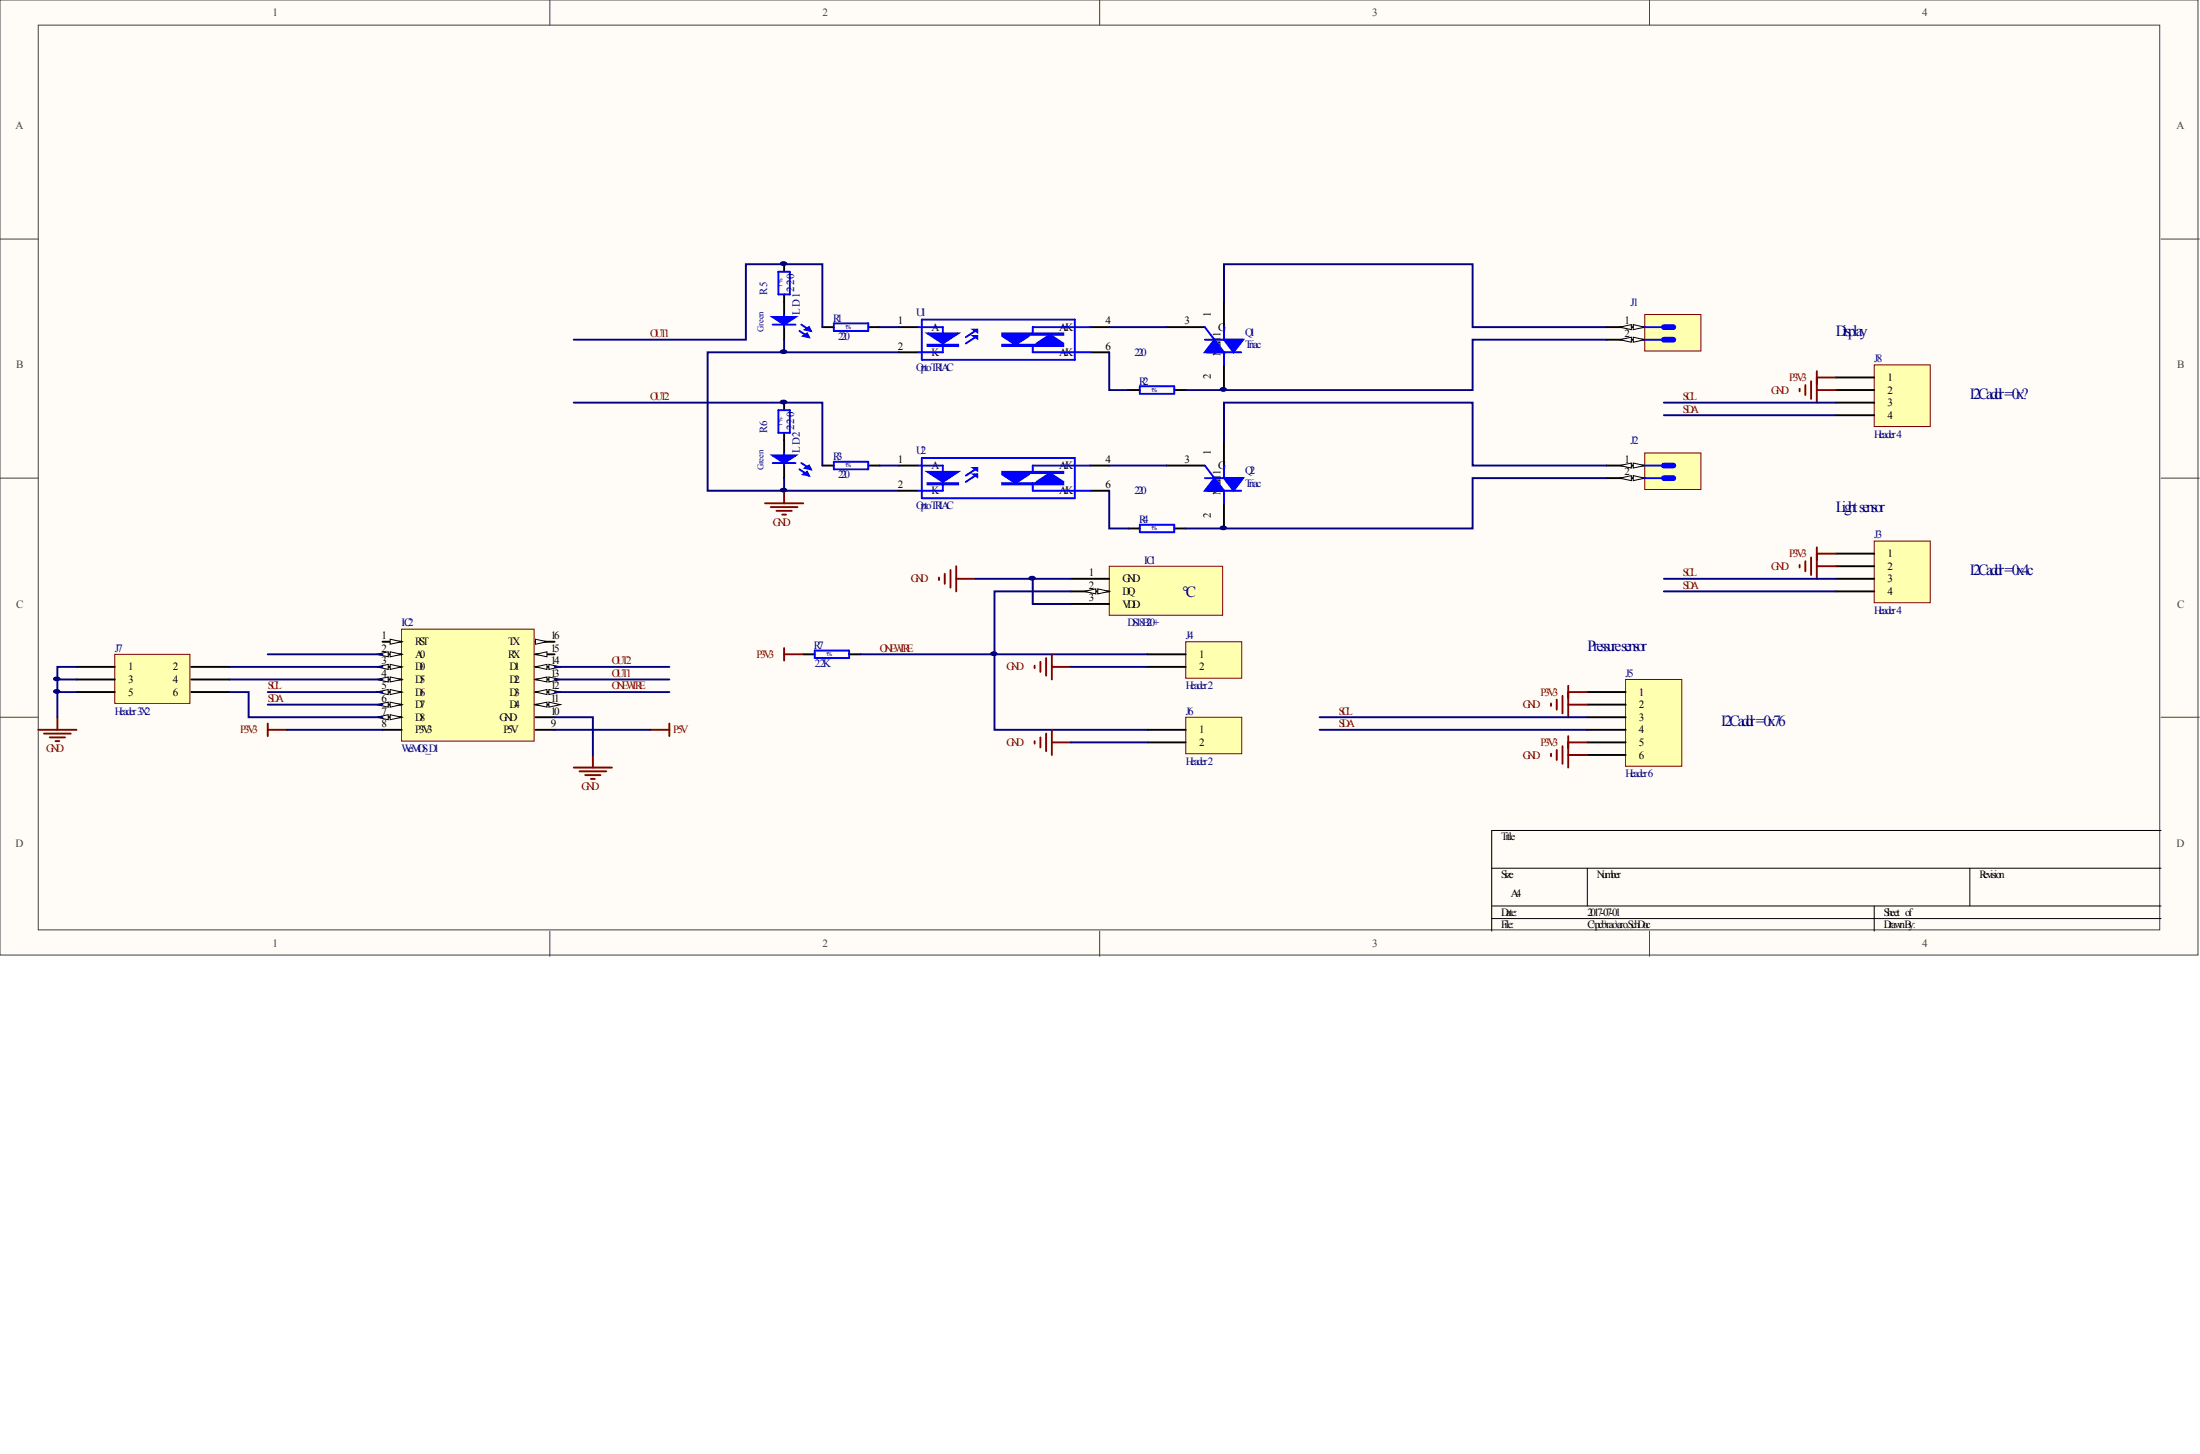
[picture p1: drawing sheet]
<svg xmlns="http://www.w3.org/2000/svg" width="292mm" height="193mm" viewBox="0 0 292 193" stroke-linecap="round" stroke-linejoin="round" font-family="sans-serif">
<g fill="#fffcf8" stroke="#404040" stroke-width=".13">
<path d="M0 0h291.8v126.8h-291.8z"/>
<path d="M5.1 3.3h281.7v120.1h-281.7z"/>
</g>
<path d="M73 0v3.3M146 0v3.3M219 0v3.3M0 31.7h5.1M286.9 31.7h5.1M0 63.5h5.1M286.9 63.5h5.1M0 95.2h5.1M286.9 95.2h5.1M73 123.6v3.3M146 123.6v3.3M219 123.6v3.3" fill="none" stroke="#404040" stroke-width=".13"/>
<path d="M198.1 115.2h88.8M210.8 115.2v5M261.5 115.2v5M286.9 110.2h-88.8v13.4M198.1 120.2h88.8M198.1 121.9h88.8M248.8 120.2v3.4" fill="none" stroke="#000" stroke-width=".13"/>
<path d="M109.2 43.4h1.5M115.3 43.4h1.5M119.3 43.4h2.6M119.3 46.8h2.6M144.7 43.4h2.6M144.7 46.8h2.6M149.8 51.8h1.5M154.9 43.4h5.1M155.9 51.8h1.5M162.5 40.1v3.3M162.5 48.4v3.4" fill="none" stroke="#000" stroke-width=".25"/>
<g fill="none" stroke="#00f" stroke-width=".25">
<path d="M110.7 42.9h4.6v1h-4.6zM121.9 43.4h3.3v3.4h-3.3M122.4 42.4h20.3v5.4h-20.3zM129.8 44.6l-1.6 1M129.8 43.8l-1.6 1M137.1 45.8v1h7.6M144.7 43.4h-7.6v1M151.3 51.3h4.6v1h-4.6zM160 43.4l1.2 1.7M160 45.1h5M160.2 46.8h4.6M162.5 43.4v1.7"/>
<path d="M162.5 46.8v1.6"/>
</g>
<g fill="#00f" stroke="#00f" stroke-width=".25">
<path d="M162.5 45.1h2.5l-1.2 1.7z"/>
<path d="M161.2 45.1l1.3 1.7h-2.5z"/>
<path d="M123.2 44.3h4l-2 1.3z"/>
<path d="M129.2 43.8h.6v.3z"/>
<path d="M129.2 44.6h.6v.3z"/>
<path d="M123.2 45.8h4v.1h-4z" fill-rule="evenodd"/>
<path d="M133.1 44.3h8.1v.1h-4.6v.2l-1.8 1.2-1.7-1.2z" fill-rule="evenodd"/>
<path d="M133.1 45.8h4.5v-.2l1.8-1.2 1.8 1.2v.3h-8.1z" fill-rule="evenodd"/>
</g>
<path d="M116.8 43.4h2.5M119.3 46.8h-25.3v18.3h25.3M162.5 40.1v-5h33v8.3h17.8" fill="none" stroke="#000080" stroke-width=".25"/>
<path d="M218.4 41.7h7.4v4.9h-7.4z" fill="#ffffb0" stroke="#800000" stroke-width=".13"/>
<path d="M213.3 43.4h5.1" fill="none" stroke="#000" stroke-width=".25"/>
<g fill="#fffcf8" stroke="#000" stroke-width=".13">
<path d="M216.8 43.1l1.6 .3-1.6 .4z"/>
<path d="M215.1 43.4l1.5-.3v.7z"/>
</g>
<path d="M213.3 45.1h5.1" fill="none" stroke="#000" stroke-width=".25"/>
<g fill="#fffcf8" stroke="#000" stroke-width=".13">
<path d="M216.8 44.8l1.6 .3-1.6 .3z"/>
<path d="M215.1 45.1l1.5-.3v.6z"/>
</g>
<path d="M218.4 43.4h2.5M218.4 45.1h2.5" fill="none" stroke="#00f" stroke-width=".25"/>
<path d="M220.9 43.4h1.3M220.9 45.1h1.3" fill="none" stroke="#00f" stroke-width=".76"/>
<path d="M218.4 60.1h7.4v4.9h-7.4z" fill="#ffffb0" stroke="#800000" stroke-width=".13"/>
<path d="M213.3 61.8h5.1" fill="none" stroke="#000" stroke-width=".25"/>
<g fill="#fffcf8" stroke="#000" stroke-width=".13">
<path d="M216.8 61.5l1.6 .3-1.6 .3z"/>
<path d="M215.1 61.8l1.5-.3v.6z"/>
</g>
<path d="M213.3 63.5h5.1" fill="none" stroke="#000" stroke-width=".25"/>
<g fill="#fffcf8" stroke="#000" stroke-width=".13">
<path d="M216.8 63.1l1.6 .4-1.6 .3z"/>
<path d="M215.1 63.5l1.5-.4v.7z"/>
</g>
<g fill="none" stroke="#00f" stroke-width=".25">
<path d="M103.3 36.1h1.6v3h-1.6zM102.6 43.1h3M103.3 54.4h1.6v3h-1.6zM104.1 41.7v1.7M106.1 43.9l1.3 .9M106.4 43.1l1.3 .8M102.6 61.5h3M104.1 60.1v1.7M106.1 62.3l1.3 .8M106.4 61.5l1.3 .8M110.7 61.3h4.6v1h-4.6zM121.9 61.8h3.3v3.3h-3.3"/>
<path d="M122.4 60.8h20.3v5.3h-20.3zM129.8 63l-1.6 1M129.8 62.1l-1.6 1M137.1 64.1v1h7.6M144.7 61.8h-7.6v1M151.3 69.6h4.6v1h-4.6zM160 63.5h5M160 61.8l1.2 1.7M160.2 65.1h4.6M162.5 61.8v1.7M162.5 65.1v1.7M218.4 61.8h2.5"/>
<path d="M218.4 63.5h2.5"/>
</g>
<path d="M220.9 61.8h1.3M220.9 63.5h1.3" fill="none" stroke="#00f" stroke-width=".76"/>
<path d="M76.2 53.4h33v8.4M104.1 45.1v1.7M109.2 43.4v-8.3h-10.2v10h-22.8M147.3 46.8v5h2.5M147.3 43.4h7.6M162.5 58.4v-5h33v8.4h17.8M213.3 45.1h-17.8v6.7h-38.1M104.1 63.5v1.6M116.8 61.8h2.5M147.3 65.1v5h2.5M147.3 61.8h7.6M213.3 63.5h-17.8v6.6h-38.1" fill="none" stroke="#000080" stroke-width=".25"/>
<g fill="none" stroke="#000" stroke-width=".25">
<path d="M104.1 35.1v1M104.1 39.1v2.6M104.1 43.4v1.7M104.1 53.4v1M104.1 57.4v2.7M162.5 58.4v3.4M104.1 61.8v1.7M109.2 61.8h1.5M115.3 61.8h1.5M119.3 61.8h2.6M119.3 65.1h2.6M144.7 61.8h2.6"/>
<path d="M144.7 65.1h2.6M149.8 70.1h1.5M154.9 61.8h5.1M155.9 70.1h1.5M162.5 66.8v3.3"/>
</g>
<g fill="#00f" stroke="#00f" stroke-width=".25">
<path d="M162.5 63.5h2.5l-1.2 1.6z"/>
<path d="M161.2 63.5l1.3 1.6h-2.5z"/>
<path d="M123.2 62.6h4l-2 1.4z"/>
<path d="M129.2 62.1h.6v.4z"/>
<path d="M129.2 63h.6v.3z"/>
<path d="M106.6 44.6l.6-.3 .2 .5z"/>
<path d="M106.9 43.8l.5-.4 .3 .5z"/>
<path d="M102.6 42.1h3l-1.5 1z"/>
<path d="M106.6 63l.6-.4 .2 .5z"/>
<path d="M106.9 62.1l.5-.3 .3 .5z"/>
<path d="M102.6 60.5h3l-1.5 1z"/>
<path d="M123.2 64.1h4v.2h-4z" fill-rule="evenodd"/>
<path d="M133.1 62.6h8.1v.2h-4.6v.2l-1.8 1.1-1.7-1.1z" fill-rule="evenodd"/>
<path d="M133.1 64.1h4.5v-.1l1.8-1.2 1.8 1.2v.3h-8.1z" fill-rule="evenodd"/>
</g>
<path d="M53.3 83.5h17.6v14.9h-17.6z" fill="#ffffb0" stroke="#800000" stroke-width=".13"/>
<path d="M50.8 85.2h2.5" fill="none" stroke="#000" stroke-width=".25"/>
<path d="M51.8 84.8l1.5 .4-1.5 .3z" fill="#fffcf8" stroke="#000" stroke-width=".13"/>
<path d="M50.8 86.8h2.5" fill="none" stroke="#000" stroke-width=".25"/>
<g fill="#fffcf8" stroke="#000" stroke-width=".13">
<path d="M51.8 86.5l1.5 .3-1.5 .4z"/>
<path d="M50 86.8l1.5-.3v.7z"/>
</g>
<path d="M50.8 88.5h2.5" fill="none" stroke="#000" stroke-width=".25"/>
<g fill="#fffcf8" stroke="#000" stroke-width=".13">
<path d="M51.8 88.2l1.5 .3-1.5 .3z"/>
<path d="M50 88.5l1.5-.3v.6z"/>
</g>
<path d="M50.8 90.2h2.5" fill="none" stroke="#000" stroke-width=".25"/>
<g fill="#fffcf8" stroke="#000" stroke-width=".13">
<path d="M51.8 89.8l1.5 .4-1.5 .3z"/>
<path d="M50 90.2l1.5-.4v.7z"/>
</g>
<path d="M50.8 91.8h2.5" fill="none" stroke="#000" stroke-width=".25"/>
<g fill="#fffcf8" stroke="#000" stroke-width=".13">
<path d="M51.8 91.5l1.5 .3-1.5 .4z"/>
<path d="M50 91.8l1.5-.3v.7z"/>
</g>
<path d="M50.8 93.5h2.5" fill="none" stroke="#000" stroke-width=".25"/>
<g fill="#fffcf8" stroke="#000" stroke-width=".13">
<path d="M51.8 93.2l1.5 .3-1.5 .4z"/>
<path d="M50 93.5l1.5-.3v.7z"/>
</g>
<path d="M50.8 95.2h2.5" fill="none" stroke="#000" stroke-width=".25"/>
<g fill="#fffcf8" stroke="#000" stroke-width=".13">
<path d="M51.8 94.9l1.5 .3-1.5 .3z"/>
<path d="M50 95.2l1.5-.3v.6z"/>
</g>
<path d="M50.8 96.9h2.5M71.1 96.9h2.5M71.1 95.2h2.5M71.1 93.5h2.5" fill="none" stroke="#000" stroke-width=".25"/>
<g fill="#fffcf8" stroke="#000" stroke-width=".13">
<path d="M71.1 93.5l1.5-.3v.7z"/>
<path d="M72.9 93.2l1.5 .3-1.5 .4z"/>
</g>
<path d="M71.1 91.8h2.5" fill="none" stroke="#000" stroke-width=".25"/>
<g fill="#fffcf8" stroke="#000" stroke-width=".13">
<path d="M71.1 91.8l1.5-.3v.7z"/>
<path d="M72.9 91.5l1.5 .3-1.5 .4z"/>
</g>
<path d="M71.1 90.2h2.5" fill="none" stroke="#000" stroke-width=".25"/>
<g fill="#fffcf8" stroke="#000" stroke-width=".13">
<path d="M71.1 90.2l1.5-.4v.7z"/>
<path d="M72.9 89.8l1.5 .4-1.5 .3z"/>
</g>
<path d="M71.1 88.5h2.5" fill="none" stroke="#000" stroke-width=".25"/>
<g fill="#fffcf8" stroke="#000" stroke-width=".13">
<path d="M71.1 88.5l1.5-.3v.6z"/>
<path d="M72.9 88.2l1.5 .3-1.5 .3z"/>
</g>
<path d="M71.1 86.8h2.5" fill="none" stroke="#000" stroke-width=".25"/>
<path d="M71.1 86.8l1.5-.3v.7z" fill="#fffcf8" stroke="#000" stroke-width=".13"/>
<path d="M71.1 85.2h2.5" fill="none" stroke="#000" stroke-width=".25"/>
<path d="M71.1 84.8l1.5 .4-1.5 .3z" fill="#fffcf8" stroke="#000" stroke-width=".13"/>
<g fill="none" stroke="#800000" stroke-width=".25">
<path d="M101.6 66.8h5M102.3 67.3h3.6M103.1 67.8h2M103.9 68.3h.5M104.1 65.1v1.7M35.5 96.9h2.6M35.5 96v1.7M86.3 96.9h2.6M88.9 96v1.7M76.2 101.9h5.1M76.9 102.4h3.6M77.7 102.9h2"/>
<path d="M78.5 103.4h.5M78.7 100.2v1.7"/>
</g>
<path d="M38.1 96.9h12.7M73.6 95.2h5.1v5M73.6 96.9h12.7" fill="none" stroke="#000080" stroke-width=".25"/>
<path d="M157.4 85.2h7.5v4.8h-7.5z" fill="#ffffb0" stroke="#800000" stroke-width=".13"/>
<path d="M152.4 86.8h5M152.4 88.5h5" fill="none" stroke="#000" stroke-width=".25"/>
<path d="M35.5 86.8h15.3M35.5 91.8h15.3M35.5 93.5h15.3M73.6 91.8h15.3M73.6 88.5h15.3M73.6 90.2h15.3" fill="none" stroke="#000080" stroke-width=".25"/>
<path d="M147.3 75.1h15v6.6h-15z" fill="#ffffb0" stroke="#800000" stroke-width=".13"/>
<path d="M142.2 76.8h5.1M142.2 78.5h5.1" fill="none" stroke="#000" stroke-width=".25"/>
<g fill="#fffcf8" stroke="#000" stroke-width=".13">
<path d="M145.8 78.2l1.5 .3-1.5 .3z"/>
<path d="M144 78.5l1.5-.3v.6z"/>
</g>
<path d="M106.6 86.8h1.6M112.7 86.8h1.6M142.2 80.2h5.1" fill="none" stroke="#000" stroke-width=".25"/>
<path d="M129.5 76.8h7.6M142.2 76.8h-5.1v3.4h5.1M142.2 78.5h-10.2v8.3h20.4M142.2 88.5h10.2" fill="none" stroke="#000080" stroke-width=".25"/>
<path d="M124.7 76.7v.3M125.4 76.1v1.4M126.2 75.6v2.4M127 75.1v3.4M127 76.8h2.5M104.1 86v1.7M104.1 86.8h2.5M137.4 88.3v.4M138.1 87.8v1.4M138.9 87.3v2.4M139.7 86.8v3.4M139.7 88.5h2.5" fill="none" stroke="#800000" stroke-width=".25"/>
<path d="M108.2 86.3h4.5v1h-4.5z" fill="none" stroke="#00f" stroke-width=".25"/>
<path d="M157.4 95.2h7.5v4.8h-7.5z" fill="#ffffb0" stroke="#800000" stroke-width=".13"/>
<path d="M152.4 96.9h5M152.4 98.5h5" fill="none" stroke="#000" stroke-width=".25"/>
<path d="M114.3 86.8h17.7v10.1h20.4M142.2 98.5h10.2" fill="none" stroke="#000080" stroke-width=".25"/>
<path d="M137.4 98.4v.3M138.1 97.9v1.3M138.9 97.4v2.3M139.7 96.9v3.3M139.7 98.5h2.5" fill="none" stroke="#800000" stroke-width=".25"/>
<path d="M215.8 90.2h7.5v11.5h-7.5z" fill="#ffffb0" stroke="#800000" stroke-width=".13"/>
<path d="M210.8 91.8h5M210.8 93.5h5M210.8 95.2h5M210.8 96.9h5M210.8 98.5h5M210.8 100.2h5" fill="none" stroke="#000" stroke-width=".25"/>
<path d="M205.9 93.4v.3M206.7 92.9v1.3M206.7 99.5v1.4M207.5 92.3v2.4M207.5 99v2.4M208.2 91v4.2M208.2 97.7v4.2M208.2 91.8h2.6M208.2 93.5h2.6M208.2 98.5h2.6M205.9 100v.4M208.2 100.2h2.6" fill="none" stroke="#800000" stroke-width=".25"/>
<path d="M175.2 95.2h35.6" fill="none" stroke="#000080" stroke-width=".25"/>
<path d="M248.8 71.8h7.5v8.2h-7.5z" fill="#ffffb0" stroke="#800000" stroke-width=".13"/>
<path d="M243.8 73.5h5M243.8 75.1h5M243.8 76.8h5M243.8 78.5h5" fill="none" stroke="#000" stroke-width=".25"/>
<path d="M238.9 75v.3M239.7 74.5v1.3M240.5 74v2.3M241.2 72.6v4.2M241.2 73.5h2.6M241.2 75.1h2.6" fill="none" stroke="#800000" stroke-width=".25"/>
<path d="M220.9 76.8h22.9M220.9 78.5h22.9" fill="none" stroke="#000080" stroke-width=".25"/>
<path d="M15.2 86.8h10v6.6h-10z" fill="#ffffb0" stroke="#800000" stroke-width=".13"/>
<path d="M10.2 88.5h5M10.2 90.2h5M10.2 91.8h5M25.4 88.5h5.1M25.4 90.2h5.1M25.4 91.8h5.1" fill="none" stroke="#000" stroke-width=".25"/>
<path d="M5.1 96.9h5.1M5.8 97.4h3.6M6.6 97.9h2M7.4 98.4h.5M7.6 95.2v1.7" fill="none" stroke="#800000" stroke-width=".25"/>
<path d="M7.6 90.2h2.6M7.6 91.8h2.6M10.2 88.5h-2.6v6.7M175.2 96.9h35.6" fill="none" stroke="#000080" stroke-width=".25"/>
<path d="M248.8 48.4h7.5v8.2h-7.5z" fill="#ffffb0" stroke="#800000" stroke-width=".13"/>
<path d="M243.8 50.1h5M243.8 51.8h5M243.8 53.4h5M243.8 55.1h5" fill="none" stroke="#000" stroke-width=".25"/>
<path d="M238.9 51.6v.3M239.7 51.1v1.3M240.5 50.6v2.3M241.2 49.3v4.1M241.2 50.1h2.6M241.2 51.8h2.6" fill="none" stroke="#800000" stroke-width=".25"/>
<path d="M220.9 53.4h22.9M220.9 55.1h22.9M30.5 91.8h2.5v3.4h17.8M30.5 88.5h20.3M30.5 90.2h20.3" fill="none" stroke="#000080" stroke-width=".25"/>
<g fill="#000080" stroke="#000080" stroke-width=".13">
<path d="M7.2 91.6a.52 .52 0 0 1 .7 .2 .48 .48 0 0 1-.8 0z"/>
<path d="M7.2 90a.52 .52 0 0 1 .7 .1 .48 .48 0 0 1-.8 0z"/>
<path d="M103.7 64.9a.54 .54 0 0 1 .8 .1 .5 .5 0 0 1-.9 0z"/>
<path d="M103.7 53.2a.54 .54 0 0 1 .8 .2 .5 .5 0 0 1-.9 0z"/>
<path d="M103.7 46.5a.54 .54 0 0 1 .8 .2 .5 .5 0 0 1-.9 0z"/>
<path d="M103.7 34.9a.54 .54 0 0 1 .8 .1 .5 .5 0 0 1-.9 0z"/>
<path d="M131.6 86.6a.52 .52 0 0 1 .8 .2 .48 .48 0 0 1-.9 0z"/>
<path d="M136.7 76.6a.52 .52 0 0 1 .7 .1 .48 .48 0 0 1-.8 0z"/>
<path d="M162.1 69.9a.52 .52 0 0 1 .7 .2 .48 .48 0 0 1-.8 0z"/>
<path d="M162.1 51.6a.52 .52 0 0 1 .7 .1 .48 .48 0 0 1-.8 0z"/>
</g>
<g font-size="2.1" fill="#000080">
<text x="243.8" y="44.6">Display</text>
<text x="261.5" y="52.9">I2Caddr=0x?</text>
<text x="243.8" y="68">Lightsensor</text>
<text x="261.5" y="76.3">I2Caddr=0x4c</text>
<text x="157" y="79.2">°C</text>
<text x="210.8" y="86.3">Pressuresensor</text>
<text x="228.5" y="96.4">I2Caddr=0x76</text>
</g>
<g font-size="1.5" fill="#404040">
<text x="36.2" y="2.1">1</text>
<text x="109.2" y="2.1">2</text>
<text x="182.2" y="2.1">3</text>
<text x="255.2" y="2.1">4</text>
<text x="2.1" y="17.2">A</text>
<text x="289" y="17.2">A</text>
<text x="2.1" y="48.9">B</text>
<text x="289.1" y="48.9">B</text>
<text x="2.1" y="80.6">C</text>
<text x="289.1" y="80.6">C</text>
<text x="2.1" y="112.4">D</text>
<text x="289" y="112.4">D</text>
<text x="36.2" y="125.7">1</text>
<text x="109.2" y="125.7">2</text>
<text x="182.2" y="125.7">3</text>
<text x="255.2" y="125.7">4</text>
</g>
<g font-size="1.5" fill="#000080">
<text x="101.9" y="39.1" transform="rotate(-90 101.9 39.1)">R5</text>
<text x="105.4" y="38.7" transform="rotate(-90 105.4 38.7)">220</text>
<text x="106.2" y="41.7" transform="rotate(-90 106.2 41.7)">LD1</text>
<text x="121.6" y="41.9">U1</text>
<text x="216.5" y="40.6">J1</text>
<text x="110.6" y="42.7">R1</text>
<text x="111.3" y="45.1">220</text>
<text x="150.6" y="47.2">220</text>
<text x="165.3" y="44.6">Q1</text>
<text x="165.3" y="46.2">Triac</text>
<text x="121.6" y="49.2">OptoTRIAC</text>
<text x="151.2" y="51.1">R2</text>
<text x="248.8" y="48.1">J8</text>
<text x="101.9" y="57.5" transform="rotate(-90 101.9 57.5)">R6</text>
<text x="105.4" y="57.1" transform="rotate(-90 105.4 57.1)">220</text>
<text x="216.5" y="58.9">J2</text>
<text x="248.8" y="58.1">Header4</text>
<text x="106.2" y="60.1" transform="rotate(-90 106.2 60.1)">LD2</text>
<text x="110.6" y="61.1">R3</text>
<text x="111.3" y="63.4">220</text>
<text x="121.6" y="60.3">U2</text>
<text x="150.6" y="65.6">220</text>
<text x="165.3" y="62.9">Q2</text>
<text x="165.3" y="64.6">Triac</text>
<text x="121.6" y="67.6">OptoTRIAC</text>
<text x="151.2" y="69.4">R4</text>
<text x="248.8" y="71.4">J3</text>
<text x="151.9" y="74.8">IC1</text>
<text x="53.3" y="83.1">IC2</text>
<text x="149.7" y="83.1">DS18B20+</text>
<text x="248.8" y="81.5">Header4</text>
<text x="15.2" y="86.5">J7</text>
<text x="108.1" y="86.1">R7</text>
<text x="108.2" y="88.5">2.2K</text>
<text x="157.4" y="84.8">J4</text>
<text x="215.8" y="89.8">J5</text>
<text x="15.2" y="94.8">Header3X2</text>
<text x="157.4" y="91.5">Header2</text>
<text x="157.4" y="94.8">J6</text>
<text x="53.3" y="99.8">WeMOS_D1</text>
<text x="157.4" y="101.5">Header2</text>
<text x="215.8" y="103.2">Header6</text>
</g>
<g font-size="1.5" fill="#800000">
<text x="86.3" y="44.7">OUT1</text>
<text x="86.3" y="53.1">OUT2</text>
<text x="223.5" y="53.1">SCL</text>
<text x="235.2" y="52.2">GND</text>
<text x="237.5" y="50.6">P3V3</text>
<text x="223.5" y="54.7">SDA</text>
<text x="102.6" y="69.8">GND</text>
<text x="120.9" y="77.3">GND</text>
<text x="223.5" y="76.5">SCL</text>
<text x="235.2" y="75.6">GND</text>
<text x="237.5" y="74">P3V3</text>
<text x="223.5" y="78.1">SDA</text>
<text x="81.3" y="89.8">OUT1</text>
<text x="81.3" y="88.1">OUT2</text>
<text x="100.4" y="87.3">P3V3</text>
<text x="116.8" y="86.5">ONEWIRE</text>
<text x="133.6" y="89">GND</text>
<text x="35.5" y="91.5">SCL</text>
<text x="35.5" y="93.2">SDA</text>
<text x="81.3" y="91.5">ONEWIRE</text>
<text x="177.7" y="94.8">SCL</text>
<text x="202.2" y="94">GND</text>
<text x="204.5" y="92.3">P3V3</text>
<text x="6.1" y="99.8">GND</text>
<text x="31.9" y="97.3">P3V3</text>
<text x="89.4" y="97.3">P5V</text>
<text x="133.6" y="99">GND</text>
<text x="177.7" y="96.5">SDA</text>
<text x="202.2" y="100.7">GND</text>
<text x="204.5" y="99">P3V3</text>
<text x="77.2" y="104.8">GND</text>
</g>
<g font-size="1.5">
<text x="119.2" y="43.1">1</text>
<text x="119.2" y="46.4">2</text>
<text x="123.7" y="43.9">A</text>
<text x="123.7" y="47.2">K</text>
<text x="140.6" y="43.9">A/K</text>
<text x="140.6" y="47.2">A/K</text>
<text x="146.8" y="43.1">4</text>
<text x="146.8" y="46.4">6</text>
<text x="157.3" y="43.1">3</text>
<text x="160.8" y="42.1" transform="rotate(-90 160.8 42.1)">1</text>
<text x="161.7" y="43.9">G</text>
<text x="162" y="47.3" transform="rotate(-90 162 47.3)">MM</text>
<text x="162" y="45.9" transform="rotate(-90 162 45.9)">2</text>
<text x="162" y="44.7" transform="rotate(-90 162 44.7)">1</text>
<text x="215.7" y="43.1">1</text>
<text x="215.7" y="44.7">2</text>
<text x="160.8" y="50.3" transform="rotate(-90 160.8 50.3)">2</text>
<text x="250.6" y="50.6">1</text>
<text x="250.6" y="52.2">2</text>
<text x="250.6" y="53.9">3</text>
<text x="250.6" y="55.6">4</text>
<text x="119.2" y="61.4">1</text>
<text x="119.2" y="64.8">2</text>
<text x="123.7" y="62.3">A</text>
<text x="123.7" y="65.6">K</text>
<text x="140.6" y="62.3">A/K</text>
<text x="140.6" y="65.6">A/K</text>
<text x="146.8" y="61.4">4</text>
<text x="146.8" y="64.8">6</text>
<text x="157.3" y="61.4">3</text>
<text x="160.8" y="60.5" transform="rotate(-90 160.8 60.5)">1</text>
<text x="161.7" y="62.3">G</text>
<text x="162" y="65.6" transform="rotate(-90 162 65.6)">MM</text>
<text x="162" y="64.3" transform="rotate(-90 162 64.3)">2</text>
<text x="162" y="63" transform="rotate(-90 162 63)">1</text>
<text x="215.7" y="61.4">1</text>
<text x="215.7" y="63.1">2</text>
<text x="160.8" y="68.7" transform="rotate(-90 160.8 68.7)">2</text>
<text x="144.6" y="76.5">1</text>
<text x="149.1" y="77.3">GND</text>
<text x="250.6" y="74">1</text>
<text x="250.6" y="75.6">2</text>
<text x="250.6" y="77.3">3</text>
<text x="144.6" y="78.1">2</text>
<text x="144.6" y="79.8">3</text>
<text x="149.1" y="79">DQ</text>
<text x="149.1" y="80.6">VDD</text>
<text x="250.6" y="79">4</text>
<text x="17" y="89">1</text>
<text x="23" y="89">2</text>
<text x="50.6" y="84.8">1</text>
<text x="50.6" y="86.5">2</text>
<text x="50.6" y="88.1">3</text>
<text x="50.6" y="89.8">4</text>
<text x="55.1" y="85.6">RST</text>
<text x="55.1" y="87.3">A0</text>
<text x="55.1" y="89">D0</text>
<text x="67.5" y="87.3">RX</text>
<text x="67.5" y="85.6">TX</text>
<text x="67.6" y="89">D1</text>
<text x="73.1" y="89.8">13</text>
<text x="73.1" y="88.1">14</text>
<text x="73.1" y="86.5">15</text>
<text x="73.1" y="84.8">16</text>
<text x="159.2" y="87.3">1</text>
<text x="159.2" y="89">2</text>
<text x="17" y="90.7">3</text>
<text x="17" y="92.3">5</text>
<text x="23" y="90.7">4</text>
<text x="23" y="92.3">6</text>
<text x="50.6" y="91.5">5</text>
<text x="50.6" y="93.2">6</text>
<text x="50.6" y="94.8">7</text>
<text x="55.1" y="90.7">D5</text>
<text x="55.1" y="92.3">D6</text>
<text x="55.1" y="94">D7</text>
<text x="55.1" y="95.7">D8</text>
<text x="66.3" y="95.7">GND</text>
<text x="67.6" y="94">D4</text>
<text x="67.6" y="92.3">D3</text>
<text x="67.6" y="90.7">D2</text>
<text x="73.1" y="94.8">10</text>
<text x="73.1" y="93.2">11</text>
<text x="73.1" y="91.5">12</text>
<text x="217.6" y="92.3">1</text>
<text x="217.6" y="94">2</text>
<text x="217.6" y="95.7">3</text>
<text x="50.6" y="96.5">8</text>
<text x="55.1" y="97.3">P3V3</text>
<text x="66.8" y="97.3">P5V</text>
<text x="73.1" y="96.5">9</text>
<text x="159.2" y="97.3">1</text>
<text x="159.2" y="99">2</text>
<text x="217.6" y="97.3">4</text>
<text x="217.6" y="99">5</text>
<text x="217.6" y="100.7">6</text>
<text x="199.3" y="111.5">Title</text>
<text x="199.3" y="116.5">Size</text>
<text x="200.6" y="119">A4</text>
<text x="212" y="116.5">Number</text>
<text x="262.8" y="116.5">Revision</text>
<text x="199.3" y="121.5">Date:</text>
<text x="199.3" y="123.2">File:</text>
<text x="210.8" y="121.5">2017-07-01</text>
<text x="210.8" y="123.2">C:\pcb\rao\aro.SchDoc</text>
<text x="250.1" y="121.5">Sheet of</text>
<text x="250.1" y="123.2">DrawnBy:</text>
</g>
<g font-size="1.2" fill="#000080">
<text x="101.4" y="44.1" transform="rotate(-90 101.4 44.1)">Green</text>
<text x="101.4" y="62.4" transform="rotate(-90 101.4 62.4)">Green</text>
</g>
<g font-size=".7" fill="#000080">
<text x="103.9" y="38.1" transform="rotate(-90 103.9 38.1)">1%</text>
<text x="112.2" y="43.7">1%</text>
<text x="152.8" y="52">1%</text>
<text x="103.9" y="56.5" transform="rotate(-90 103.9 56.5)">1%</text>
<text x="112.2" y="62">1%</text>
<text x="152.8" y="70.4">1%</text>
<text x="109.6" y="87.1">1%</text>
</g>
</svg>
